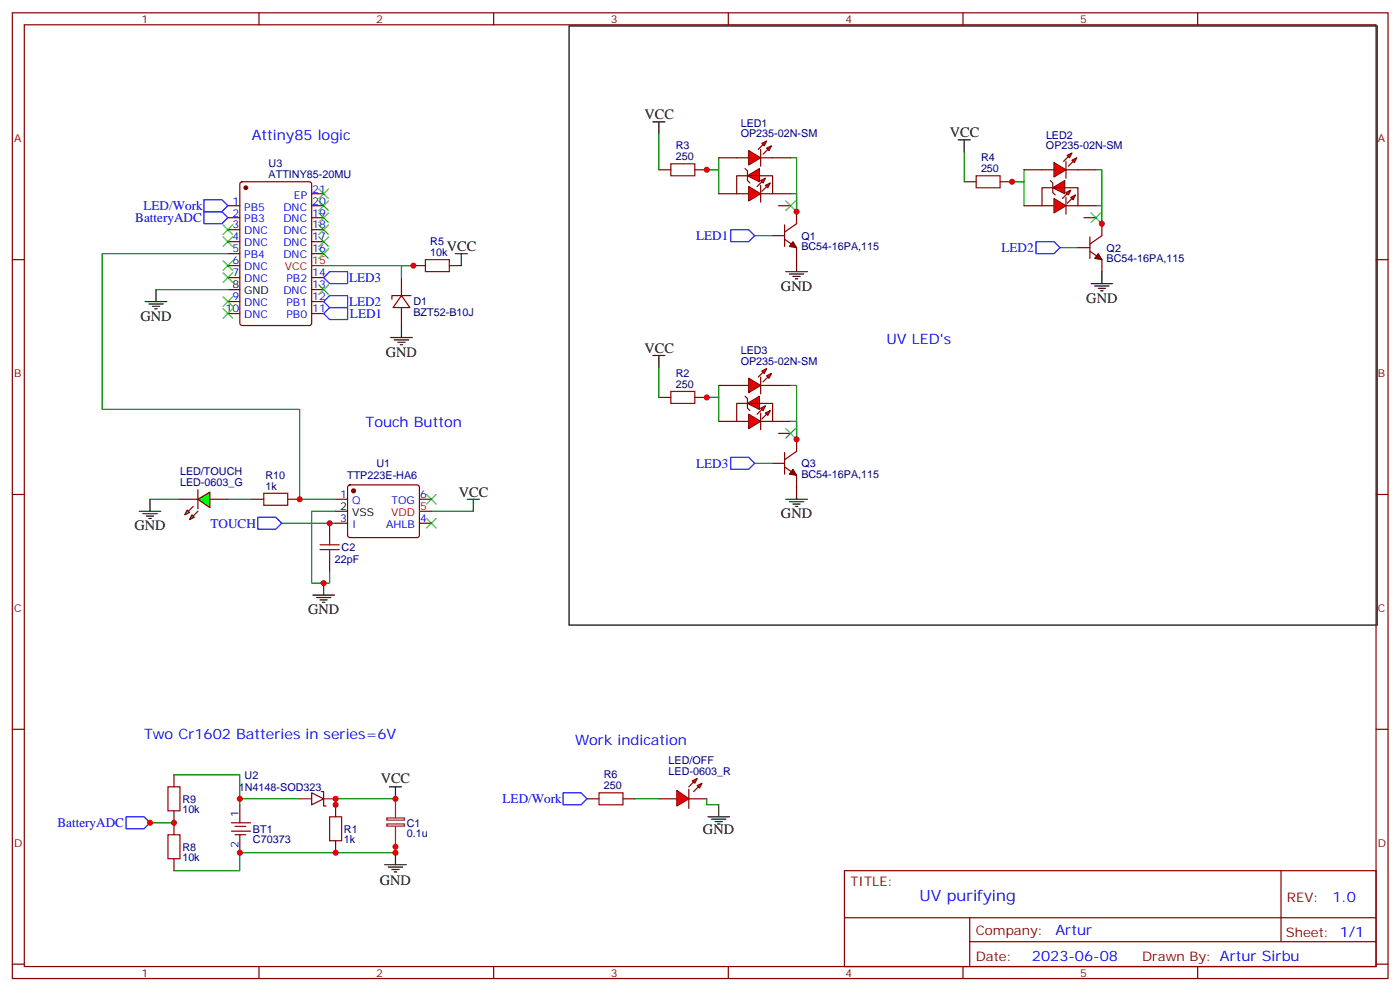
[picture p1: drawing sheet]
<svg xmlns="http://www.w3.org/2000/svg" width="413mm" height="292mm" viewBox="0 0 413 292" stroke-linecap="round" stroke-linejoin="round" font-family="sans-serif">
<g fill="none" stroke="#870000" stroke-width=".35">
<path d="M3.6 3.8h405.4v284.3h-405.4zM7.2 7.3h398.2v277.3h-398.2zM76.3 3.8v3.5M145.5 3.8v3.5M214.6 3.8v3.5M283.7 3.8v3.5M352.9 3.8v3.5M3.6 76.4h3.6M405.4 76.4h3.6M3.6 145.6h3.6M405.4 145.6h3.6M3.6 214.7h3.6"/>
<path d="M405.4 214.7h3.6M248.8 256.4h156.6v28.2h-156.6zM377.4 256.4v20.9M248.8 270.2h156.5M285.7 277.3h119.6M285.7 270.2v14.1M3.6 283.9h3.6M76.3 284.6v3.5M145.5 284.6v3.5M214.6 284.6v3.5M283.7 284.6v3.5M352.9 284.6v3.5"/>
<path d="M405.4 283.9h3.6"/>
</g>
<path d="M220.2 118.8l3.6-2.1v3.8z" fill="#f00" stroke="#870000" stroke-width=".35"/>
<path d="M220.6 124.1h-3.5v-5.3h10.5v5.3h-3.5" fill="none" stroke="#870000" stroke-width=".35"/>
<g fill="#f00" stroke="#870000" stroke-width=".35">
<path d="M220.6 122l3.5 2.1-3.5 2.1z"/>
<path d="M224.1 121.6v4.9z"/>
</g>
<g fill="#870000" stroke="#870000" stroke-width=".35">
<path d="M223.1 122l1.4-1.5z"/>
<path d="M225.9 122l-1.4 1.4z"/>
</g>
<g fill="#f00" stroke="#870000" stroke-width=".35">
<path d="M224.1 120.2l1.4-.7-.7 1.4z"/>
<path d="M225.5 121.6l1.4-.7-.7 1.4z"/>
</g>
<path d="M211.8 113.5h5.3M227.6 113.5h5.3M211.8 124.1h5.3M227.6 124.1h5.3" fill="none" stroke="#870000" stroke-width=".35"/>
<g fill="#f00" stroke="#870000" stroke-width=".35">
<path d="M225.9 110.7l1.4-.7-.7 1.4z"/>
<path d="M224.5 109.3l1.4-.8-.7 1.5z"/>
</g>
<g fill="#870000" stroke="#870000" stroke-width=".35">
<path d="M226.2 111l-1.4 1.4z"/>
<path d="M223.4 111l1.4-1.4z"/>
</g>
<g fill="#f00" stroke="#870000" stroke-width=".35">
<path d="M224.1 111v5z"/>
<path d="M220.6 111.4l3.5 2.1-3.5 2.1z"/>
</g>
<g fill="none" stroke="#870000" stroke-width=".35">
<path d="M194.1 50h3.6M204.7 50h3.5M227.6 69.4h3.6M231.2 66.2v6.4M231.2 70.4l3.5 2.5v3.5M234.7 62.3v3.6l-3.5 2.4M194.1 117h3.6M204.7 117h3.5M217.1 113.5h3.5M219.5 116.7l.7 .7v2.8l.7 .7M224.1 113.5h3.5M227.6 136.4h3.6"/>
<path d="M229.4 127.6h3.5M231.2 133.2v6.4M231.2 137.5l3.5 2.4v3.6M234.7 129.4v3.5l-3.5 2.5M70.7 237v5.3M91.8 233.4l3.6 1.8-3.6 1.8zM94.7 233.1h.7v4.2h.7M98.9 237v3.5M68.2 244.7h5.6M68.2 242.3h5.6M69.3 245.8h3.1M69.3 243.3h3.1"/>
<path d="M70.7 245.8v5.3M98.9 247.5v3.6"/>
</g>
<path d="M114.8 231.7h3.5M116.5 231.7v3.5M113.3 254.6h6.4M114.4 255.3h4.2M115.5 256h2.1M116.2 256.7h.7M116.5 251.1v3.5" fill="none" stroke="#000" stroke-width=".35"/>
<path d="M211.8 46.5v3.5h-3.6h3.6v7M232.9 46.5h1.8v15.8v-5.3h-1.8M222.4 69.4h5.2M211.8 113.5v3.5h-3.6h3.6v7.1M232.9 113.5h1.8v15.9v-5.3h-1.8M222.4 136.4h5.2M88.3 235.2h-17.6v1.8M98.9 235.2v1.8v-1.8h17.6M116.5 251.1v-1.8v1.8h-45.8v5.3h-19.4" fill="none" stroke="#008700" stroke-width=".35"/>
<path d="M88.3 235.2h3.5M95.4 235.2h3.5M116.5 235.2v5.6M114 242.6h5.2v.6h-5.2zM114 240.8h5.2v.7h-5.2zM116.5 243.3v6" fill="none" stroke="#8c2424" stroke-width=".35"/>
<path d="M197.7 48.2h7v3.6h-7zM197.7 115.3h7v3.5h-7zM97.1 240.5h3.5v7h-3.5z" fill="none" stroke="#a10000" stroke-width=".35"/>
<g fill="#870000" stroke="#870000" stroke-width=".35">
<path d="M233.6 138.2l1.1 1.7-2.1-.3z"/>
<path d="M233.6 71.2l1.1 1.7-2.1-.3z"/>
</g>
<path d="M215.3 67.6h5.3l1.8 1.8-1.8 1.8h-5.3zM215.3 134.7h5.3l1.8 1.7-1.8 1.8h-5.3z" fill="none" stroke="#00f" stroke-width=".35"/>
<path d="M220.2 51.8l3.6-2.2v3.9z" fill="#f00" stroke="#870000" stroke-width=".35"/>
<path d="M220.6 57h-3.5v-5.2h10.5v5.2h-3.5" fill="none" stroke="#870000" stroke-width=".35"/>
<g fill="#f00" stroke="#870000" stroke-width=".35">
<path d="M220.6 54.9l3.5 2.1-3.5 2.2z"/>
<path d="M224.1 54.6v4.9z"/>
</g>
<g fill="#870000" stroke="#870000" stroke-width=".35">
<path d="M223.1 54.9l1.4-1.4z"/>
<path d="M224.5 56.3l1.4-1.4z"/>
</g>
<g fill="#f00" stroke="#870000" stroke-width=".35">
<path d="M224.1 53.2l1.4-.7-.7 1.4z"/>
<path d="M225.5 54.6l1.4-.7-.7 1.4z"/>
</g>
<path d="M211.8 57h5.3M211.8 46.5h5.3M227.6 57h5.3M227.6 46.5h5.3" fill="none" stroke="#870000" stroke-width=".35"/>
<g fill="#f00" stroke="#870000" stroke-width=".35">
<path d="M225.9 43.6l1.4-.7-.7 1.4z"/>
<path d="M224.5 42.2l1.4-.7-.7 1.4z"/>
</g>
<g fill="#870000" stroke="#870000" stroke-width=".35">
<path d="M224.8 45.4l1.4-1.4z"/>
<path d="M223.4 44l1.4-1.4z"/>
</g>
<g fill="#f00" stroke="#870000" stroke-width=".35">
<path d="M224.1 44v4.9z"/>
<path d="M220.6 44.3l3.5 2.2-3.5 2.1z"/>
</g>
<path d="M217.1 46.5h3.5M219.5 49.6l.7 .7v2.9l.7 .7M224.1 46.5h3.5M284.1 53.5h3.5M294.7 53.5h3.5M229.4 60.6h3.5M317.6 72.9h3.5M321.1 69.7v6.4M321.1 74l3.6 2.4v3.6M324.7 65.9v3.5l-3.6 2.5" fill="none" stroke="#870000" stroke-width=".35"/>
<path d="M301.7 50v3.5h-3.5h3.5v7.1M322.9 50h1.8v15.9v-5.3h-1.8M312.3 72.9h5.3" fill="none" stroke="#008700" stroke-width=".35"/>
<path d="M305.3 71.2h5.3l1.7 1.7-1.7 1.8h-5.3z" fill="none" stroke="#00f" stroke-width=".35"/>
<path d="M287.6 51.8h7.1v3.5h-7.1z" fill="none" stroke="#a10000" stroke-width=".35"/>
<path d="M323.6 74.7l1.1 1.7-2.2-.3z" fill="#870000" stroke="#870000" stroke-width=".35"/>
<path d="M310.2 55.3l3.5-2.1v3.8z" fill="#f00" stroke="#870000" stroke-width=".35"/>
<path d="M310.6 60.6h-3.6v-5.3h10.6v5.3h-3.5" fill="none" stroke="#870000" stroke-width=".35"/>
<g fill="#f00" stroke="#870000" stroke-width=".35">
<path d="M310.6 58.5l3.5 2.1-3.5 2.1z"/>
<path d="M314.1 58.1v4.9z"/>
</g>
<g fill="#870000" stroke="#870000" stroke-width=".35">
<path d="M313 58.5l1.4-1.5z"/>
<path d="M314.4 59.9l1.4-1.4z"/>
</g>
<g fill="#f00" stroke="#870000" stroke-width=".35">
<path d="M314.1 56.7l1.4-.7-.7 1.4z"/>
<path d="M315.5 58.1l1.4-.7-.7 1.4z"/>
</g>
<path d="M301.7 50h5.3M317.6 50h5.3M301.7 60.6h5.3M317.6 60.6h5.3" fill="none" stroke="#870000" stroke-width=".35"/>
<g fill="#f00" stroke="#870000" stroke-width=".35">
<path d="M315.8 47.2l1.5-.7-.8 1.4z"/>
<path d="M314.4 45.8l1.4-.8-.7 1.5z"/>
</g>
<g fill="#870000" stroke="#870000" stroke-width=".35">
<path d="M314.8 48.9l1.4-1.4z"/>
<path d="M314.8 46.1l-1.4 1.4z"/>
</g>
<g fill="#f00" stroke="#870000" stroke-width=".35">
<path d="M314.1 47.5v5z"/>
<path d="M310.6 47.9l3.5 2.1-3.5 2.1z"/>
</g>
<path d="M307 50h3.6M309.5 53.2l.7 .7v2.8l.7 .7M314.1 50h3.5M319.4 64.1h3.5" fill="none" stroke="#870000" stroke-width=".35"/>
<g fill="none" stroke="#000" stroke-width=".35">
<path d="M192.4 35.9h3.5M194.1 35.9v3.5M282.3 41.2h3.6M284.1 41.2v3.5M231.5 80h6.4M234.7 76.4v3.6M324.7 80v3.5M232.6 80.7h4.2M233.6 81.4h2.2M234.4 82.1h.7M321.5 83.5h6.3M322.5 84.2h4.3"/>
<path d="M323.6 84.9h2.1M324.3 85.6h.7M192.4 104.7h3.5M194.1 104.7v3.5M231.5 147h6.4M232.6 147.7h4.2M233.6 148.4h2.2M234.4 149.1h.7M234.7 143.5v3.5"/>
</g>
<path d="M194.1 39.4v10.6M284.1 44.7v8.8M194.1 108.2v8.8" fill="none" stroke="#008700" stroke-width=".35"/>
<g fill="#f00" stroke="#870000" stroke-width=".35">
<path d="M199.4 232.7l3.6 2.5-3.6 2.1z"/>
<path d="M203 232.4v5.6z"/>
</g>
<g fill="#870000" stroke="#870000" stroke-width=".35">
<path d="M204.4 230.3l-1.4 1.4z"/>
<path d="M204.4 233.1l1.4-1.4z"/>
</g>
<g fill="#f00" stroke="#870000" stroke-width=".35">
<path d="M204 229.9l1.4-.7-.7 1.4z"/>
<path d="M205.4 231.3l1.4-.7-.7 1.4z"/>
</g>
<g fill="none" stroke="#870000" stroke-width=".35">
<path d="M70.9 53.7l.5-.2h19.7l.7 .4v41.2l-.4 .7h-20l-.7-.4v-41.2zM91.8 57h3.6M67.1 60.6h3.6M67.1 64.1h3.6M67.1 67.6h3.6M67.1 71.2h3.6M67.1 74.7h3.6M67.1 78.2h3.6M91.8 60.6h3.6M91.8 64.1h3.6M91.8 67.6h3.6M91.8 71.2h3.6"/>
<path d="M91.8 74.7h3.6M67.1 81.7h3.6M67.1 88.8h3.6M67.1 92.3h3.6M91.8 81.7h3.6M91.8 88.8h3.6M91.8 92.3h3.6M91.8 85.3h3.6M53 147h5.3M61.8 147h5.3M74.2 147h3.5M84.8 147h3.5"/>
<path d="M97.1 154.1v3.5M98.9 147h3.5M98.9 154.1h3.5M102.6 143l.5-.2h19.8l.5 .2 .2 .5-.1 14.4-.6 .4-20.1-.1-.4-.6v-14.1zM123.6 147h3.5M123.6 154.1h3.5M97.1 164.6v3.6M51.3 228.1v3.6M51.3 238.7v7.1M173 235.2h3.5M183.6 235.2h3.5M194.1 235.2h5.3"/>
<path d="M203 235.2h5.2M51.3 252.8v3.6"/>
</g>
<path d="M77.7 145.2h7.1v3.6h-7.1zM97.1 157.6v2.8M94.3 161.8h5.6M94.3 160.4h5.6M97.1 161.8v2.8M49.5 231.7h3.5v7h-3.5zM176.5 233.4h7.1v3.6h-7.1zM49.5 245.8h3.5v7h-3.5z" fill="none" stroke="#a10000" stroke-width=".35"/>
<path d="M67.1 74.7h-37v45.8h58.2v26.5h10.6M44.2 147h8.8M67.1 147h7.1M83 154.1h15.9M98.9 150.5h-7.1v21.2h5.3v-3.5M127.1 150.5h12.4M51.3 228.1h19.4v7.1M187.1 235.2h7M208.2 235.2v1.8h3.6M44.2 242.3h7.1" fill="none" stroke="#008700" stroke-width=".35"/>
<path d="M60.1 58.8h5.3l1.7 1.8-1.7 1.7h-5.3zM60.1 62.3h5.3l1.7 1.8-1.7 1.8h-5.3zM97.1 80h5.3v3.5h-5.3l-1.7-1.8zM97.1 87h5.3v3.6h-5.3l-1.7-1.8zM97.1 90.6h5.3v3.5h-5.3l-1.7-1.8zM76 152.3h5.2l1.8 1.8-1.8 1.7h-5.2zM165.9 233.4h5.3l1.8 1.8-1.8 1.8h-5.3zM37.1 240.5h5.3l1.8 1.8-1.8 1.7h-5.3z" fill="none" stroke="#00f" stroke-width=".35"/>
<g fill="none" stroke="#000" stroke-width=".35">
<path d="M67.1 85.3h3.6M41 150.5h6.4M42.1 151.2h4.2M43.1 151.9h2.2M43.9 152.6h.7M44.2 147v3.5M98.9 150.5h3.5M137.7 147h3.5M139.5 147v3.5M92.2 175.2h6.3M93.2 175.9h4.3M94.3 176.6h2.1"/>
<path d="M95 177.3h.7M95.4 171.7v3.5M211.8 237v3.5M208.6 240.5h6.3M209.7 241.2h4.2M210.7 241.9h2.1M211.4 242.6h.7"/>
</g>
<g fill="#870000" stroke="#870000" stroke-width=".35">
<circle cx="72.4" cy="55.3" r=".53"/>
<circle cx="104.2" cy="144.5" r=".53"/>
</g>
<path d="M91.8 78.2h3.6M123.6 150.5h3.5" fill="none" stroke="#f00" stroke-width=".35"/>
<g fill="#0f0" stroke="#870000" stroke-width=".35">
<path d="M55.1 150.2l.7 .7-1.4 .7z"/>
<path d="M56.6 151.6l.7 .7-1.5 .7z"/>
</g>
<g fill="#870000" stroke="#870000" stroke-width=".35">
<path d="M56.9 149.1l-1.4 1.4z"/>
<path d="M58.3 150.5l-1.4 1.4z"/>
</g>
<path d="M58.3 144.2v5.6z" fill="#f00" stroke="#870000" stroke-width=".35"/>
<path d="M58.3 147l3.5-2.1v4.6z" fill="#0f0" stroke="#870000" stroke-width=".35"/>
<g fill="none" stroke="#3c3" stroke-width=".35">
<path d="M93.9 55.6l2.9 2.9M93.9 59.2l2.9 2.8M96.8 55.6l-2.9 2.9M96.8 59.2l-2.9 2.8M231.5 59.2l2.9 2.8M234.4 59.2l-2.9 2.8M65.7 76.8l2.8 2.8M65.7 69.7l2.8 2.9M65.7 66.2l2.8 2.8M68.5 76.8l-2.8 2.8M68.5 69.7l-2.8 2.9M68.5 66.2l-2.8 2.8"/>
<path d="M93.9 62.7l2.9 2.8M93.9 66.2l2.9 2.8M93.9 69.7l2.9 2.9M93.9 73.3l2.9 2.8M96.8 62.7l-2.9 2.8M96.8 66.2l-2.9 2.8M96.8 69.7l-2.9 2.9M96.8 73.3l-2.9 2.8M321.5 62.7l2.8 2.8M324.3 62.7l-2.8 2.8M65.7 90.9l2.8 2.8M65.7 87.4l2.8 2.8"/>
<path d="M65.7 80.3l2.8 2.8M68.5 87.4l-2.8 2.8M68.5 90.9l-2.8 2.8M68.5 80.3l-2.8 2.8M93.9 83.9l2.9 2.8M96.8 83.9l-2.9 2.8M231.5 126.2l2.9 2.8M234.4 126.2l-2.9 2.8M125.7 152.6l2.8 2.9M125.7 145.6l2.8 2.8M128.5 152.6l-2.8 2.9M128.5 145.6l-2.8 2.8"/>
</g>
<path d="M121.8 78.2h3.5M132.4 78.2h3.5M118.3 87l2.5 3.6h-5zM118.3 81.7v5.3M118.3 90.6v5.2M121.1 87h-5.6v1.1" fill="none" stroke="#870000" stroke-width=".35"/>
<path d="M95.4 78.2h26.4h-3.5v3.5M46 85.3h21.1" fill="none" stroke="#008700" stroke-width=".35"/>
<path d="M134.2 74.7h3.5M135.9 74.7v3.5M42.8 88.8h6.3M43.9 89.5h4.2M44.9 90.2h2.1M45.6 90.9h.7M46 85.3v3.5M115.1 99.4h6.4M118.3 95.8v3.6M116.2 100.1h4.2M117.2 100.8h2.1M117.9 101.5h.7" fill="none" stroke="#000" stroke-width=".35"/>
<path d="M125.3 76.4h7.1v3.6h-7.1z" fill="none" stroke="#a10000" stroke-width=".35"/>
<g fill="#c00">
<circle cx="98.9" cy="237" r=".88"/>
<circle cx="98.9" cy="251.1" r=".88"/>
<circle cx="116.5" cy="251.1" r=".88"/>
<circle cx="116.5" cy="235.2" r=".88"/>
<circle cx="116.5" cy="249.3" r=".88"/>
<circle cx="98.9" cy="235.2" r=".88"/>
<circle cx="234.7" cy="129.4" r=".88"/>
<circle cx="234.7" cy="62.3" r=".88"/>
<circle cx="208.2" cy="50" r=".88"/>
<circle cx="324.7" cy="65.9" r=".88"/>
<circle cx="298.2" cy="53.5" r=".88"/>
<circle cx="208.2" cy="117" r=".88"/>
<circle cx="70.7" cy="235.2" r=".88"/>
<circle cx="51.3" cy="242.3" r=".88"/>
<circle cx="44.2" cy="242.3" r=".88"/>
<circle cx="97.1" cy="154.1" r=".88"/>
<circle cx="95.4" cy="171.7" r=".88"/>
<circle cx="88.3" cy="147" r=".88"/>
<circle cx="121.8" cy="78.2" r=".88"/>
<circle cx="70.7" cy="251.1" r=".88"/>
</g>
<path d="M167.7 7.7h238.1v176.3h-238.1z" fill="none" stroke="#000" stroke-width=".35"/>
<text font-size="4.6" fill="#00f" x="270.9" y="265.4">UV purifying</text>
<g font-size="4.2">
<text x="189.9" y="35.2">VCC</text>
<text x="279.9" y="40.5">VCC</text>
<text x="131.7" y="74">VCC</text>
<text x="230.1" y="85.6">GND</text>
<text x="320.1" y="89.1">GND</text>
<text x="41.4" y="94.4">GND</text>
<text x="113.7" y="105">GND</text>
<text x="189.9" y="104">VCC</text>
<text x="135.2" y="146.3">VCC</text>
<text x="230.1" y="152.6">GND</text>
<text x="39.6" y="156.2">GND</text>
<text x="90.8" y="180.9">GND</text>
<text x="112.2" y="230.6">VCC</text>
<text x="207.1" y="245.4">GND</text>
<text x="111.9" y="260.7">GND</text>
</g>
<g font-size="4.2" fill="#00f">
<text x="74.2" y="41.2">Attiny85 logic</text>
<text x="261.2" y="101.1">UV LED's</text>
<text x="107.7" y="125.8">Touch Button</text>
<text x="42.4" y="217.6">Two Cr1602 Batteries in series=6V</text>
<text x="169.4" y="219.3">Work indication</text>
<text x="392.6" y="265.6">1.0</text>
<text x="311" y="275.2">Artur</text>
<text x="304.1" y="283">2023-06-08</text>
</g>
<g font-size="3.9" fill="#00f">
<text x="39.9" y="65.4">BatteryADC</text>
<text x="42.3" y="61.8">LED/Work</text>
<text x="205.1" y="70.7">LED1</text>
<text x="295.1" y="74.2">LED2</text>
<text x="102.8" y="83">LED3</text>
<text x="102.8" y="90">LED2</text>
<text x="103.1" y="93.6">LED1</text>
<text x="205.1" y="137.7">LED3</text>
<text x="62" y="155.3">TOUCH</text>
<text x="148.1" y="236.4">LED/Work</text>
<text x="16.9" y="243.5">BatteryADC</text>
</g>
<g font-size="3.9" fill="#800">
<text x="250.6" y="260.9">TITLE:</text>
<text x="379.2" y="265.6">REV:</text>
<text x="287.5" y="275.1">Company:</text>
<text x="378.9" y="275.8">Sheet: 1/1</text>
<text x="287.5" y="282.8">Date:</text>
<text x="336.5" y="282.9">Drawn By: Artur Sirbu</text>
</g>
<g font-size="3.2" fill="#800">
<text x="41.7" y="6.8">1</text>
<text x="110.9" y="6.8">2</text>
<text x="180" y="6.8">3</text>
<text x="249.2" y="6.8">4</text>
<text x="318.3" y="6.8">5</text>
<text x="4.2" y="41.9">A</text>
<text x="406" y="41.9">A</text>
<text x="4.2" y="111">B</text>
<text x="406" y="111">B</text>
<text x="4.2" y="180.2">C</text>
<text x="406" y="180.2">C</text>
<text x="4.2" y="249.3">D</text>
<text x="406" y="249.3">D</text>
<text x="41.7" y="287.6">1</text>
<text x="110.9" y="287.6">2</text>
<text x="180" y="287.6">3</text>
<text x="249.2" y="287.6">4</text>
<text x="318.3" y="287.6">5</text>
</g>
<g font-size="3.2" fill="#000080">
<text x="218.2" y="40.5">OP235-02N-SM</text>
<text x="218.2" y="37.3">LED1</text>
<text x="308.2" y="40.8">LED2</text>
<text x="199.1" y="47.2">250</text>
<text x="199.1" y="43.9">R3</text>
<text x="289" y="47.5">R4</text>
<text x="308.2" y="44">OP235-02N-SM</text>
<text x="79.1" y="52.5">ATTINY85-20MU</text>
<text x="79.1" y="49.3">U3</text>
<text x="289" y="50.7">250</text>
<text x="236.1" y="70.6">Q1</text>
<text x="126.8" y="75.4">10k</text>
<text x="126.8" y="72.2">R5</text>
<text x="236.1" y="73.7">BC54-16PA,115</text>
<text x="326.1" y="77.2">BC54-16PA,115</text>
<text x="326.1" y="74.1">Q2</text>
<text x="121.8" y="89.9">D1</text>
<text x="121.8" y="93">BZT52-B10J</text>
<text x="218.2" y="107.5">OP235-02N-SM</text>
<text x="218.2" y="104.3">LED3</text>
<text x="199.1" y="111">R2</text>
<text x="199.1" y="114.2">250</text>
<text x="110.9" y="137.6">U1</text>
<text x="236.1" y="137.6">Q3</text>
<text x="53" y="143.1">LED-0603_G</text>
<text x="53" y="139.9">LED/TOUCH</text>
<text x="78.2" y="141">R10</text>
<text x="102.3" y="141.1">TTP223E-HA6</text>
<text x="236.1" y="140.7">BC54-16PA,115</text>
<text x="78.2" y="144.2">1k</text>
<text x="98.7" y="165.8">22pF</text>
<text x="100.6" y="162.2">C2</text>
<text x="197" y="225">LED/OFF</text>
<text x="70.4" y="232.8">1N4148-SOD323</text>
<text x="72.1" y="229.3">U2</text>
<text x="177.9" y="232.4">250</text>
<text x="177.9" y="229.2">R6</text>
<text x="197" y="228.1">LED-0603_R</text>
<text x="53.7" y="239.5">10k</text>
<text x="53.7" y="236.3">R9</text>
<text x="74.5" y="245.2">BT1</text>
<text x="101.4" y="245.1">R1</text>
<text x="119.9" y="243.4">C1</text>
<text x="53.7" y="250.4">R8</text>
<text x="74.5" y="248.3">C70373</text>
<text x="101.4" y="248.3">1k</text>
<text x="119.9" y="246.6">0.1u</text>
<text x="53.7" y="253.6">10k</text>
</g>
<g font-size="3.2" fill="#00f">
<text x="86.6" y="58.5">EP</text>
<text x="92" y="56.7">21</text>
<text x="68.5" y="60.2">1</text>
<text x="68.5" y="63.7">2</text>
<text x="72" y="62">PB5</text>
<text x="72" y="65.5">PB3</text>
<text x="83.5" y="65.5">DNC</text>
<text x="83.5" y="62">DNC</text>
<text x="92" y="63.7">19</text>
<text x="92" y="60.2">20</text>
<text x="68.5" y="67.3">3</text>
<text x="68.5" y="70.8">4</text>
<text x="72" y="69">DNC</text>
<text x="83.5" y="69">DNC</text>
<text x="92" y="70.8">17</text>
<text x="92" y="67.3">18</text>
<text x="68.5" y="74.3">5</text>
<text x="68.5" y="77.9">6</text>
<text x="72" y="72.6">DNC</text>
<text x="72" y="76.1">PB4</text>
<text x="83.5" y="76.1">DNC</text>
<text x="83.5" y="72.6">DNC</text>
<text x="92" y="74.3">16</text>
<text x="68.5" y="81.4">7</text>
<text x="72" y="79.6">DNC</text>
<text x="72" y="83.1">DNC</text>
<text x="84.4" y="83.1">PB2</text>
<text x="92" y="81.4">14</text>
<text x="68.5" y="88.4">9</text>
<text x="83.5" y="86.7">DNC</text>
<text x="92" y="88.4">12</text>
<text x="92" y="84.9">13</text>
<text x="66.5" y="92">10</text>
<text x="72" y="90.2">DNC</text>
<text x="72" y="93.7">DNC</text>
<text x="84.4" y="93.7">PB0</text>
<text x="84.4" y="90.2">PB1</text>
<text x="92" y="92">11</text>
<text x="100.2" y="146.6">1</text>
<text x="103.7" y="148.4">Q</text>
<text x="115.4" y="148.4">TOG</text>
<text x="123.8" y="146.6">6</text>
<text x="100.2" y="153.7">3</text>
<text x="103.7" y="155.5">I</text>
<text x="113.8" y="155.5">AHLB</text>
<text x="123.8" y="153.7">4</text>
<text x="70.3" y="240.5" transform="rotate(-90 70.3 240.5)">1</text>
<text x="70.3" y="249.6" transform="rotate(-90 70.3 249.6)">2</text>
</g>
<g font-size="3.2" fill="#f00">
<text x="92" y="77.9">15</text>
<text x="83.9" y="79.6">VCC</text>
<text x="115.2" y="151.9">VDD</text>
<text x="123.8" y="150.2">5</text>
</g>
<g font-size="3.2">
<text x="68.5" y="84.9">8</text>
<text x="72" y="86.7">GND</text>
<text x="100.2" y="150.2">2</text>
<text x="103.7" y="151.9">VSS</text>
</g>
</svg>
